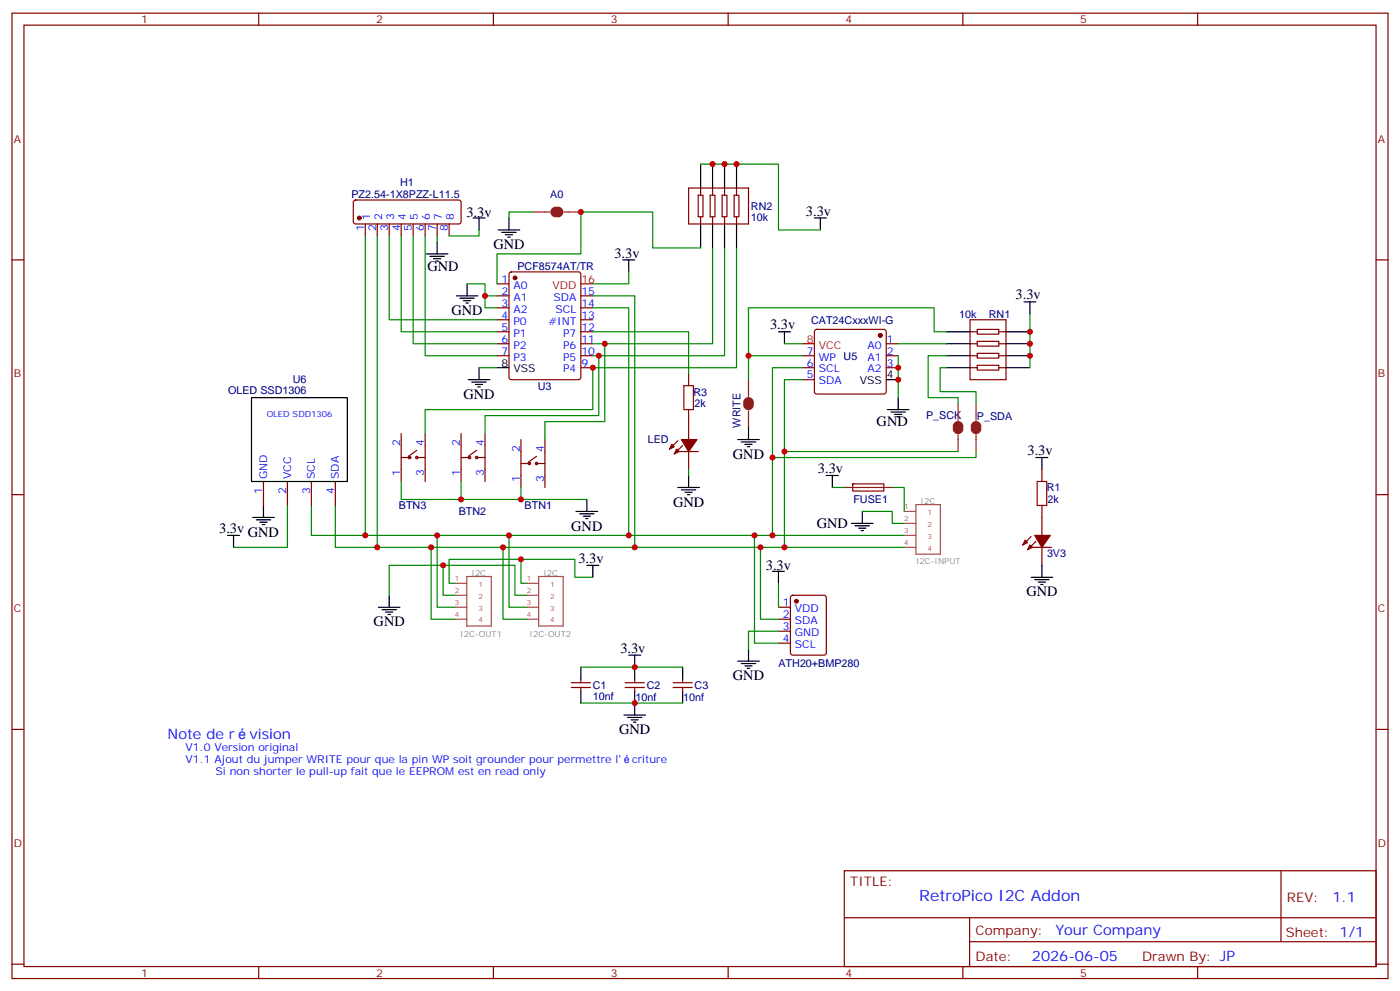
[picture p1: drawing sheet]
<svg xmlns="http://www.w3.org/2000/svg" width="412mm" height="292mm" viewBox="0 0 412 292" stroke-linecap="round" stroke-linejoin="round" font-family="sans-serif">
<g fill="none" stroke="#870000" stroke-width=".35">
<path d="M3.5 3.9h405.4v284.3h-405.4zM7.1 7.4h398.2v277.3h-398.2zM76.2 3.9v3.5M145.3 3.9v3.5M214.5 3.9v3.5M283.6 3.9v3.5M352.8 3.9v3.5M104.3 59.1l.5-.2h30.3l.5 .2 .2 .5v5.7l-.2 .5-.5 .2h-30.3l-.5-.3-.2-.4v-5.7zM202.8 55.4h17.7v10.6h-17.7zM205.7 57.5h1.4v6.4h-1.4zM206.4 55.4v2.1M209.2 57.5h1.4v6.4h-1.4z"/>
<path d="M209.9 55.4v2.1M212.7 57.5h1.4v6.4h-1.4zM213.4 55.4v2.1M216.3 57.5h1.4v6.4h-1.4zM217 55.4v2.1M3.5 76.6h3.6M107.6 66v3.5M111.1 66v3.5M114.7 66v3.5M118.2 66v3.5M121.7 66v3.5M125.2 66v3.5"/>
<path d="M128.8 66v3.5M132.3 66v3.5M206.4 63.9v2.1M209.9 63.9v2.1M213.4 63.9v2.1M217 63.9v2.1M405.3 76.6h3.6M146.4 97.7h3.5M146.4 94.2h3.5M146.4 83.6h3.5M146.4 87.1h3.5M146.4 90.7h3.5"/>
<path d="M150.2 80.3l.4-.2h19.8l.6 .4 .1 30.6-.5 .7h-20l-.6-.4-.1-30.6zM171.1 97.7h3.5M171.1 94.2h3.5M171.1 87.1h3.5M171.1 90.7h3.5M240.1 97.2l.5-.2h19.7l.5 .2 .3 .5v17.7l-.3 .5-.5 .2h-19.7l-.5-.3-.2-.4v-17.7zM285.8 94.2h10.5v17.6h-10.5zM285.8 97.7h2.1M287.9 97h6.3v1.4h-6.3zM294.2 97.7h2.1M146.4 101.2h3.5M146.4 104.8h3.5"/>
<path d="M171.1 101.2h3.5M171.1 104.8h3.5M171.1 108.3h3.5M202.8 110.1v3.5M236.4 104.8h3.5M236.4 108.3h3.5M236.4 111.8h3.5M261.1 101.2h3.5M261.1 104.8h3.5M261.1 108.3h3.5M285.8 101.2h2.1M285.8 104.8h2.1"/>
<path d="M285.8 108.3h2.1M287.9 107.6h6.3v1.4h-6.3zM287.9 104.1h6.3v1.4h-6.3zM287.9 100.5h6.3v1.5h-6.3zM294.2 101.2h2.1M294.2 104.8h2.1M294.2 108.3h2.1M118.2 134.8h2.4M118.2 127.7v14.1M122.8 134.8h2.4M122.8 132.6l-2.5 1.8M125.2 127.7v14.1"/>
<path d="M135.8 127.7v14.1M135.8 134.8h2.5M140.4 134.8h2.5M140.4 132.6l-2.5 1.8M142.9 127.7v14.1M153.5 129.5v14.1M153.5 136.5h2.4M158 136.5h2.5M158 134.4l-2.4 1.8M160.5 129.5v14.1M199.7 129.8l-2.5 2.5M200 133h5.7"/>
<path d="M201.1 131.2l-2.5 2.5M202.8 120.7v8.8M202.8 133v5.3M306.9 138.3v3.5M3.5 145.7h3.6M77.6 141.8v7.1M84.7 141.8v7.1M91.7 141.8v7.1M98.8 141.8v7.1M251.2 142.5h9.1v2.1h-9.1zM303.7 158l-2.4 2.5M305.2 159.5l-2.5 2.4"/>
<path d="M306.9 148.9v8.8M405.3 145.7h3.6M229.3 178.9h3.5M233.1 175.5l.4-.2h9.2l.7 .5v16.5l-.4 .6-9.5 .1-.6-.5-.1-16.5zM304.1 161.2h5.6M306.9 161.2v5.3M229.3 182.4h3.5M229.3 185.9h3.5M229.3 189.4h3.5M3.5 214.8h3.6M168.3 202.5h5.6M168.3 201.1h5.6"/>
<path d="M171.1 200v1.1M171.1 202.5v1.1M184.1 202.5h5.7M184.1 201.1h5.7M187 200v1.1M187 202.5v1.1M198.3 202.5h5.6M198.3 201.1h5.6M201.1 200v1.1M201.1 202.5v1.1M405.3 214.8h3.6M248.7 256.5h156.6v28.2h-156.6z"/>
<path d="M377.3 256.5v20.9M248.7 270.3h156.5M285.6 277.4h119.6M285.6 270.3v14.1M3.5 284h3.6M76.2 284.7v3.5M145.3 284.7v3.5M214.5 284.7v3.5M283.6 284.7v3.5M352.8 284.7v3.5M405.3 284h3.6"/>
<circle cx="120.7" cy="134.8" r=".35"/>
<circle cx="122.8" cy="134.8" r=".35"/>
<circle cx="138.3" cy="134.8" r=".35"/>
<circle cx="140.4" cy="134.8" r=".35"/>
<circle cx="155.9" cy="136.5" r=".35"/>
<circle cx="158" cy="136.5" r=".35"/>
</g>
<g fill="none" stroke="#a64a4a" stroke-width=".35">
<path d="M266.3 150.6h3.5M266.3 154.2h3.5M266.3 157.7h3.5M269.8 148.6h7.2v14.6h-7.2zM134.1 171.8h3.4M134.1 175.3h3.4M134.1 178.9h3.4M137.5 169.8h7.2v14.6h-7.2zM155.2 171.8h3.5M155.2 175.3h3.5M155.2 178.9h3.5M158.7 169.8h7.2v14.6h-7.2z"/>
<path d="M266.3 161.2h3.5M134.1 182.4h3.4M155.2 182.4h3.5"/>
</g>
<g fill="none" stroke="#000" stroke-width=".35">
<path d="M206.4 48.3v7.1M209.9 48.3v7.1M213.4 48.3v7.1M217 48.3v7.1M125.6 74.8h6.3M126.6 75.5h4.3M127.7 76.2h2.1M128.4 76.9h.7M128.8 71.3v3.5M139.3 64.2h3.6M141.1 64.2v3.5M146.8 67.7h6.3"/>
<path d="M147.8 68.4h4.2M148.9 69.1h2.1M149.6 69.9h.7M149.9 64.2v3.5M183.4 76.6h3.6M185.2 76.6v3.5M206.4 66v7M209.9 66v7M213.4 66v7M217 66v7M239.9 64.2h3.5M241.7 64.2v3.5"/>
<path d="M134.4 87.1h6.4M135.5 87.8h4.2M136.5 88.5h2.1M137.2 89.3h.7M137.6 83.6v3.5M229.3 97.7h3.5M231.1 97.7v3.5M278.7 97.7h7.1M296.3 97.7h7.1M301.6 88.9h3.6M303.4 88.9v3.5M74.1 117.1h28.2v24.7h-28.2z"/>
<path d="M137.9 111.8h6.4M139 112.5h4.2M140.1 113.2h2.1M140.8 113.9h.7M141.1 108.3v3.5M146.4 108.3h3.5M261.1 111.8h3.5M264.6 117.1v3.6M278.7 101.2h7.1M278.7 104.8h7.1M278.7 108.3h7.1M296.3 101.2h7.1"/>
<path d="M296.3 104.8h7.1M296.3 108.3h7.1M217.3 129.5h6.4M218.4 130.2h4.2M219.4 130.9h2.1M220.1 131.6h.7M220.5 125.9v3.6M261.4 120.7h6.4M262.5 121.4h4.2M263.5 122.1h2.1M264.2 122.8h.7M305.2 134.8h3.5"/>
<path d="M306.9 134.8v3.5M67 157.7h3.6M68.8 157.7v3.5M74.4 152.4h6.4M75.5 153.1h4.2M76.6 153.8h2.1M77.3 154.5h.7M77.6 148.9v3.5M169.7 150.6h6.3M170.7 151.3h4.3M171.8 152h2.1M172.5 152.8h.7"/>
<path d="M172.9 147.1v3.5M199.7 143.6h6.3M200.7 144.3h4.3M201.8 145h2.1M202.5 145.7h.7M202.8 140.1v3.5M243.4 140.1h3.5M245.2 140.1v3.5M250.8 154.2h6.4M251.9 154.9h4.2M252.9 155.6h2.2M253.6 156.3h.8"/>
<path d="M254 150.6v3.6M111.5 178.9h6.3M112.5 179.6h4.3M114.7 175.3v3.6M172.9 166.5h3.5M174.6 166.5v3.5M227.5 168.3h3.6M229.3 168.3v3.5M303.7 170h6.4M304.8 170.7h4.2M305.9 171.5h2.1M306.6 172.2h.7"/>
<path d="M306.9 166.5v3.5M113.6 180.3h2.1M114.3 181h.7M171.1 196.5v3.5M185.2 193h3.5M187 193v7M201.1 196.5v3.5M217.3 194.7h6.4M218.4 195.4h4.2M219.4 196.1h2.1M220.1 196.9h.7M220.5 191.2v3.5"/>
<path d="M171.1 203.6v3.5M183.8 210.6h6.3M184.9 211.3h4.2M185.9 212h2.1M186.6 212.7h.7M187 203.6v7M201.1 203.6v3.5"/>
</g>
<g fill="#870000" stroke="#870000" stroke-width=".35">
<path d="M302 159.1l.7 .7-1.4 .7z"/>
<path d="M303.4 160.5l.7 .7-1.4 .7z"/>
<path d="M304.8 157.7h4.6l-2.5 3.5z"/>
<path d="M197.9 130.9l.7 .7-1.4 .7z"/>
<path d="M199.3 132.3l.7 .7-1.4 .7z"/>
<path d="M200.7 129.5h4.6l-2.5 3.5z"/>
<circle cx="259.3" cy="98.8" r=".53"/>
<circle cx="151.7" cy="81.8" r=".53"/>
<circle cx="234.6" cy="177.1" r=".53"/>
<circle cx="105.8" cy="64.2" r=".53"/>
</g>
<path d="M201.4 113.6h2.9v7.1h-2.9zM305.5 141.8h2.8v7.1h-2.8z" fill="none" stroke="#a10000" stroke-width=".35"/>
<g fill="none" stroke="#008700" stroke-width=".35">
<path d="M206.4 48.3h22.9v19.4h12.4M107.6 69.5v88.2M111.1 69.5v91.7M114.7 69.5v24.7h31.7M118.2 69.5v28.2h28.2M121.7 69.5v31.7h24.7M125.2 69.5v35.3h21.2M128.8 69.5v1.8M141.1 67.7v1.8h-8.8M157 62.4h-7.1v1.8M206.4 73h-14.1v-10.6h-21.2v12.4h-24.7v8.8M209.9 73v28.2h-31.7"/>
<path d="M213.4 73v31.8h-37M217 73v35.3h-42.4v12.4h-49.4v7M137.6 83.6h5.3v3.5M146.4 87.1h-3.5v3.6h3.5M174.6 90.7h10.6v67M174.6 87.1h12.4v74.1M174.6 97.7h28.2v12.4M185.2 80.1v3.5h-10.6M278.7 97.7h-3.5v-7h-54.7v14.1h15.9M303.4 92.4v15.9M141.1 108.3h5.3M174.6 104.8h1.8v17.6h-33.5v5.3"/>
<path d="M174.6 101.2h3.6v23h-17.7v5.3M220.5 104.8v7M231.1 101.2h5.3M236.4 108.3h-8.9v49.4M236.4 111.8h-5.3v49.4M264.6 101.2h14.1M264.6 104.8v12.3M278.7 104.8h-5.3v12.3h8.8v1.8M278.7 108.3h-1.8v7.1h10.6v3.5M202.8 138.3v1.8M231.1 133h51.1M287.5 133v1.8h-60"/>
<path d="M84.7 148.9v12.3h-15.9M91.7 148.9v8.8h174.6M98.8 148.9v12.3h167.5M118.2 141.8v5.3h17.6v-5.3M128.8 157.7v21.2h5.3M149.9 157.7v21.2h5.3M153.5 143.6v3.5h-17.7M153.5 147.1h19.4M222.2 157.7v31.7h7.1M245.2 143.6h3.5M254 150.6h8.8v3.6h3.5M262.8 143.6h3.5v7"/>
<path d="M127 161.2v21.2h7.1M130.5 166.5h-15.8v8.8M134.1 175.3h-3.6v-8.8h21.2v8.8h3.5M148.2 161.2v21.2h7M153.5 164.7v7.1h1.7M174.6 170h-5.3v-5.3h-37v7.1h1.8M224 161.2v21.2h5.3M229.3 171.8v7.1M171.1 196.5h30M229.3 185.9h-8.8v5.3M171.1 207.1h30"/>
</g>
<path d="M171.1 83.6h3.5M236.4 101.2h3.5" fill="none" stroke="#f00" stroke-width=".35"/>
<path d="M163.7 61.7a.71 .71 0 0 0-.7 .7 .71 .71 0 0 0 .7 .7M164.4 61.7a.71 .71 0 0 1 .7 .7 .71 .71 0 0 1-.7 .7M219.8 118.5a.71 .71 0 0 1 .7-.7 .71 .71 0 0 1 .7 .7M219.8 119.2a.71 .71 0 0 0 .7 .7 .71 .71 0 0 0 .7-.7M281.5 125.6a.71 .71 0 0 1 .7-.7 .71 .71 0 0 1 .7 .7M281.5 126.3a.71 .71 0 0 0 .7 .7 .71 .71 0 0 0 .7-.7M286.8 125.6a.71 .71 0 0 1 .7-.7 .71 .71 0 0 1 .7 .7M286.8 126.3a.71 .71 0 0 0 .7 .7 .71 .71 0 0 0 .7-.7" fill="none" stroke="#8c2424" stroke-width="1.8"/>
<path d="M157 62.4h4.9M166.2 62.4h4.9M220.5 111.8v5M282.2 118.9v4.9M287.5 118.9v4.9M220.5 121v4.9M282.2 128.1v4.9M287.5 128.1v4.9M248.7 143.6h14.1" fill="none" stroke="#8c2424" stroke-width=".35"/>
<g fill="#c00">
<circle cx="303.4" cy="104.8" r=".88"/>
<circle cx="303.4" cy="101.2" r=".88"/>
<circle cx="303.4" cy="97.7" r=".88"/>
<circle cx="227.5" cy="157.7" r=".88"/>
<circle cx="231.1" cy="161.2" r=".88"/>
<circle cx="185.2" cy="157.7" r=".88"/>
<circle cx="187" cy="161.2" r=".88"/>
<circle cx="148.2" cy="161.2" r=".88"/>
<circle cx="127" cy="161.2" r=".88"/>
<circle cx="128.8" cy="157.7" r=".88"/>
<circle cx="149.9" cy="157.7" r=".88"/>
<circle cx="153.5" cy="164.7" r=".88"/>
<circle cx="222.3" cy="157.7" r=".88"/>
<circle cx="224" cy="161.2" r=".88"/>
<circle cx="130.5" cy="166.5" r=".88"/>
<circle cx="187" cy="207.1" r=".88"/>
<circle cx="187" cy="196.5" r=".88"/>
<circle cx="264.6" cy="111.8" r=".88"/>
<circle cx="264.6" cy="108.3" r=".88"/>
<circle cx="231.1" cy="133" r=".88"/>
<circle cx="227.5" cy="134.8" r=".88"/>
<circle cx="107.6" cy="157.7" r=".88"/>
<circle cx="111.1" cy="161.2" r=".88"/>
<circle cx="178.2" cy="101.2" r=".88"/>
<circle cx="176.4" cy="104.8" r=".88"/>
<circle cx="174.6" cy="108.3" r=".88"/>
<circle cx="142.9" cy="87.1" r=".88"/>
<circle cx="135.8" cy="147.1" r=".88"/>
<circle cx="153.5" cy="147.1" r=".88"/>
<circle cx="171.1" cy="62.4" r=".88"/>
<circle cx="209.9" cy="48.3" r=".88"/>
<circle cx="213.4" cy="48.3" r=".88"/>
<circle cx="217" cy="48.3" r=".88"/>
<circle cx="220.5" cy="104.8" r=".88"/>
</g>
<text font-size="4.6" fill="#00f" x="270.8" y="265.5">RetroPico I2C Addon</text>
<g font-size="4.2">
<text x="137.4" y="63.9">3.3v</text>
<text x="237.4" y="63.5">3.3v</text>
<text x="145.3" y="73.4">GND</text>
<text x="181" y="75.8">3.3v</text>
<text x="125.9" y="79.7">GND</text>
<text x="299.2" y="88.2">3.3v</text>
<text x="133" y="92.8">GND</text>
<text x="226.8" y="97">3.3v</text>
<text x="136.5" y="117.5">GND</text>
<text x="258.2" y="125.6">GND</text>
<text x="215.9" y="135.1">GND</text>
<text x="302.7" y="134.1">3.3v</text>
<text x="240.9" y="139.3">3.3v</text>
<text x="198.3" y="149.2">GND</text>
<text x="240.6" y="155.6">GND</text>
<text x="64.6" y="157">3.3v</text>
<text x="73" y="158">GND</text>
<text x="168.3" y="156.3">GND</text>
<text x="170.4" y="165.8">3.3v</text>
<text x="225.6" y="167.9">3.3v</text>
<text x="302.3" y="175.7">GND</text>
<text x="110.1" y="184.5">GND</text>
<text x="182.7" y="192.3">3.3v</text>
<text x="215.9" y="200.4">GND</text>
<text x="182.4" y="216.3">GND</text>
</g>
<g font-size="4.2" fill="#00f">
<text x="49.4" y="217.7">Note de r</text>
<text x="73.5" y="217.7">vision</text>
<text x="392.5" y="265.7">1.1</text>
<text x="310.9" y="275.3">Your Company</text>
<text x="304" y="283.1">2026-06-05</text>
</g>
<g font-size="3.9" fill="#800">
<text x="250.5" y="261.1">TITLE:</text>
<text x="379.1" y="265.7">REV:</text>
<text x="287.4" y="275.3">Company:</text>
<text x="378.7" y="275.9">Sheet: 1/1</text>
<text x="287.4" y="282.9">Date:</text>
<text x="336.4" y="283">Drawn By: JP</text>
</g>
<g font-size="3.2" fill="#800">
<text x="41.6" y="6.9">1</text>
<text x="110.8" y="6.9">2</text>
<text x="179.9" y="6.9">3</text>
<text x="249.1" y="6.9">4</text>
<text x="318.2" y="6.9">5</text>
<text x="4.1" y="42">A</text>
<text x="405.9" y="42">A</text>
<text x="4.1" y="111.1">B</text>
<text x="405.9" y="111.1">B</text>
<text x="4.1" y="180.3">C</text>
<text x="405.9" y="180.3">C</text>
<text x="4.1" y="249.4">D</text>
<text x="405.9" y="249.4">D</text>
<text x="41.6" y="287.7">1</text>
<text x="110.8" y="287.7">2</text>
<text x="179.9" y="287.7">3</text>
<text x="249.1" y="287.7">4</text>
<text x="318.2" y="287.7">5</text>
</g>
<g font-size="3.2" fill="#000080">
<text x="103.5" y="58.3">PZ2.54-1X8PZZ-L11.5</text>
<text x="117.8" y="54.7">H1</text>
<text x="162.1" y="58.3">A0</text>
<text x="221.2" y="65">10k</text>
<text x="221.2" y="61.8">RN2</text>
<text x="152.4" y="79.4">PCF8574AT/TR</text>
<text x="238.9" y="95.3">CAT24CxxxWI-G</text>
<text x="282.5" y="93.6">10k</text>
<text x="291.3" y="93.6">RN1</text>
<text x="248.5" y="105.9">U5</text>
<text x="86.2" y="112.9">U6</text>
<text x="67.2" y="116.1">OLED SSD1306</text>
<text x="158.4" y="114.7">U3</text>
<text x="204.3" y="116.5">R3</text>
<text x="204.6" y="120">2k</text>
<text x="218.1" y="126" transform="rotate(-90 218.1 126)">WRITE</text>
<text x="272.8" y="123.5">P_SCK</text>
<text x="287.8" y="123.6">P_SDA</text>
<text x="190.8" y="130.6">LED</text>
<text x="251.4" y="148.3">FUSE1</text>
<text x="308.3" y="144.8">R1</text>
<text x="308.6" y="148.3">2k</text>
<text x="117.5" y="150">BTN3</text>
<text x="135.1" y="151.8">BTN2</text>
<text x="154.5" y="150">BTN1</text>
<text x="308.4" y="164.1">3V3</text>
<text x="229.3" y="196.5">ATH20+BMP280</text>
<text x="174.6" y="202.9">C1</text>
<text x="190.5" y="202.9">C2</text>
<text x="204.6" y="202.9">C3</text>
<text x="174.6" y="206.1">10nf</text>
<text x="187.2" y="206.5">10nf</text>
<text x="201.3" y="206.5">10nf</text>
</g>
<g font-size="3.2" fill="#00f">
<text x="109" y="64.7" transform="rotate(-90 109 64.7)">1</text>
<text x="112.5" y="64.7" transform="rotate(-90 112.5 64.7)">2</text>
<text x="116.1" y="64.7" transform="rotate(-90 116.1 64.7)">3</text>
<text x="119.6" y="64.7" transform="rotate(-90 119.6 64.7)">4</text>
<text x="123.1" y="64.7" transform="rotate(-90 123.1 64.7)">5</text>
<text x="126.6" y="64.7" transform="rotate(-90 126.6 64.7)">6</text>
<text x="130.2" y="64.7" transform="rotate(-90 130.2 64.7)">7</text>
<text x="133.7" y="64.7" transform="rotate(-90 133.7 64.7)">8</text>
<text x="107.2" y="68.2" transform="rotate(-90 107.2 68.2)">1</text>
<text x="110.8" y="68.2" transform="rotate(-90 110.8 68.2)">2</text>
<text x="114.3" y="68.2" transform="rotate(-90 114.3 68.2)">3</text>
<text x="117.8" y="68.2" transform="rotate(-90 117.8 68.2)">4</text>
<text x="121.4" y="68.2" transform="rotate(-90 121.4 68.2)">5</text>
<text x="124.9" y="68.2" transform="rotate(-90 124.9 68.2)">6</text>
<text x="128.4" y="68.2" transform="rotate(-90 128.4 68.2)">7</text>
<text x="131.9" y="68.2" transform="rotate(-90 131.9 68.2)">8</text>
<text x="147.7" y="83.3">1</text>
<text x="147.7" y="86.8">2</text>
<text x="151.2" y="85">A0</text>
<text x="151.2" y="88.5">A1</text>
<text x="163" y="88.5">SDA</text>
<text x="171.3" y="86.8">15</text>
<text x="147.7" y="90.3">3</text>
<text x="147.7" y="93.8">4</text>
<text x="151.2" y="92.1">A2</text>
<text x="151.2" y="95.6">P0</text>
<text x="161.5" y="95.6">#INT</text>
<text x="163.6" y="92.1">SCL</text>
<text x="171.3" y="93.8">13</text>
<text x="171.3" y="90.3">14</text>
<text x="147.7" y="97.4">5</text>
<text x="147.7" y="100.9">6</text>
<text x="151.2" y="99.1">P1</text>
<text x="165.9" y="99.1">P7</text>
<text x="171.3" y="100.9">11</text>
<text x="171.3" y="97.4">12</text>
<text x="261.2" y="100.9">1</text>
<text x="147.7" y="104.4">7</text>
<text x="151.2" y="102.7">P2</text>
<text x="151.2" y="106.2">P3</text>
<text x="165.9" y="106.2">P5</text>
<text x="165.9" y="102.7">P6</text>
<text x="171.3" y="108">9</text>
<text x="171.3" y="104.4">10</text>
<text x="237.7" y="108">6</text>
<text x="237.7" y="104.4">7</text>
<text x="241.2" y="106.2">WP</text>
<text x="255.6" y="102.7">A0</text>
<text x="255.6" y="106.2">A1</text>
<text x="261.2" y="104.4">2</text>
<text x="261.2" y="108">3</text>
<text x="165.9" y="109.7">P4</text>
<text x="237.7" y="111.5">5</text>
<text x="241.2" y="113.2">SDA</text>
<text x="241.2" y="109.7">SCL</text>
<text x="255.6" y="109.7">A2</text>
<text x="117.8" y="131.2" transform="rotate(-90 117.8 131.2)">2</text>
<text x="124.9" y="131.2" transform="rotate(-90 124.9 131.2)">4</text>
<text x="135.5" y="131.2" transform="rotate(-90 135.5 131.2)">2</text>
<text x="142.5" y="131.2" transform="rotate(-90 142.5 131.2)">4</text>
<text x="153.1" y="133" transform="rotate(-90 153.1 133)">2</text>
<text x="160.2" y="133" transform="rotate(-90 160.2 133)">4</text>
<text x="78.7" y="141.1" transform="rotate(-90 78.7 141.1)">GND</text>
<text x="85.7" y="141.1" transform="rotate(-90 85.7 141.1)">VCC</text>
<text x="92.8" y="141.1" transform="rotate(-90 92.8 141.1)">SCL</text>
<text x="99.8" y="141.1" transform="rotate(-90 99.8 141.1)">SDA</text>
<text x="117.8" y="140.3" transform="rotate(-90 117.8 140.3)">1</text>
<text x="124.9" y="140.3" transform="rotate(-90 124.9 140.3)">3</text>
<text x="135.5" y="140.3" transform="rotate(-90 135.5 140.3)">1</text>
<text x="142.5" y="140.3" transform="rotate(-90 142.5 140.3)">3</text>
<text x="153.1" y="142.1" transform="rotate(-90 153.1 142.1)">1</text>
<text x="160.2" y="142.1" transform="rotate(-90 160.2 142.1)">3</text>
<text x="77.3" y="145.6" transform="rotate(-90 77.3 145.6)">1</text>
<text x="84.3" y="145.6" transform="rotate(-90 84.3 145.6)">2</text>
<text x="91.4" y="145.6" transform="rotate(-90 91.4 145.6)">3</text>
<text x="98.4" y="145.6" transform="rotate(-90 98.4 145.6)">4</text>
<text x="230.6" y="178.5">1</text>
<text x="230.6" y="182">2</text>
<text x="230.6" y="185.6">3</text>
<text x="234.1" y="180.3">VDD</text>
<text x="234.1" y="183.8">SDA</text>
<text x="230.6" y="189.1">4</text>
<text x="234.1" y="187.3">GND</text>
<text x="234.1" y="190.9">SCL</text>
<text x="54.7" y="221.2">V1.0 Version original</text>
<text x="54.7" y="224.7">V1.1 Ajout du jumper WRITE pour que la pin WP soit grounder pour permettre l'</text>
<text x="186.2" y="224.7">criture</text>
<text x="63.5" y="228.2">Si non shorter le pull-up fait que le EEPROM est en read only</text>
</g>
<g font-size="3.2" fill="#f00">
<text x="171.3" y="83.3">16</text>
<text x="162.7" y="85">VDD</text>
<text x="237.7" y="100.9">8</text>
<text x="241.2" y="102.7">VCC</text>
</g>
<g font-size="3.2">
<text x="147.7" y="108">8</text>
<text x="151.2" y="109.7">VSS</text>
<text x="253.2" y="113.2">VSS</text>
<text x="261.2" y="111.5">4</text>
</g>
<text font-size="2.5" fill="#00f" x="78.6" y="122.7">OLED SDD1306</text>
<g font-size="2.5" fill="#838383">
<text x="271.2" y="148.6">I2C</text>
<text x="269.8" y="166.2">I2C-INPUT</text>
<text x="138.9" y="169.7">I2C</text>
<text x="160.1" y="169.7">I2C</text>
<text x="135.6" y="187.5">I2C-OUT1</text>
<text x="156" y="187.5">I2C-OUT2</text>
</g>
<g font-size="2.1" fill="#a54b4b">
<text x="266.3" y="150">1</text>
<text x="266.3" y="153.5">2</text>
<text x="273.2" y="151.8">1</text>
<text x="273.2" y="155.2">2</text>
<text x="266.3" y="157">3</text>
<text x="266.3" y="160.4">4</text>
<text x="273.2" y="158.7">3</text>
<text x="273.2" y="162.2">4</text>
<text x="134" y="171.2">1</text>
<text x="140.9" y="172.9">1</text>
<text x="155.2" y="171.2">1</text>
<text x="162.1" y="172.9">1</text>
<text x="134" y="174.7">2</text>
<text x="134" y="178.1">3</text>
<text x="140.9" y="176.4">2</text>
<text x="140.9" y="179.9">3</text>
<text x="155.2" y="174.7">2</text>
<text x="155.2" y="178.1">3</text>
<text x="162.1" y="176.4">2</text>
<text x="162.1" y="179.9">3</text>
<text x="134" y="181.6">4</text>
<text x="140.9" y="183.3">4</text>
<text x="155.2" y="181.6">4</text>
<text x="162.1" y="183.3">4</text>
</g>
</svg>
